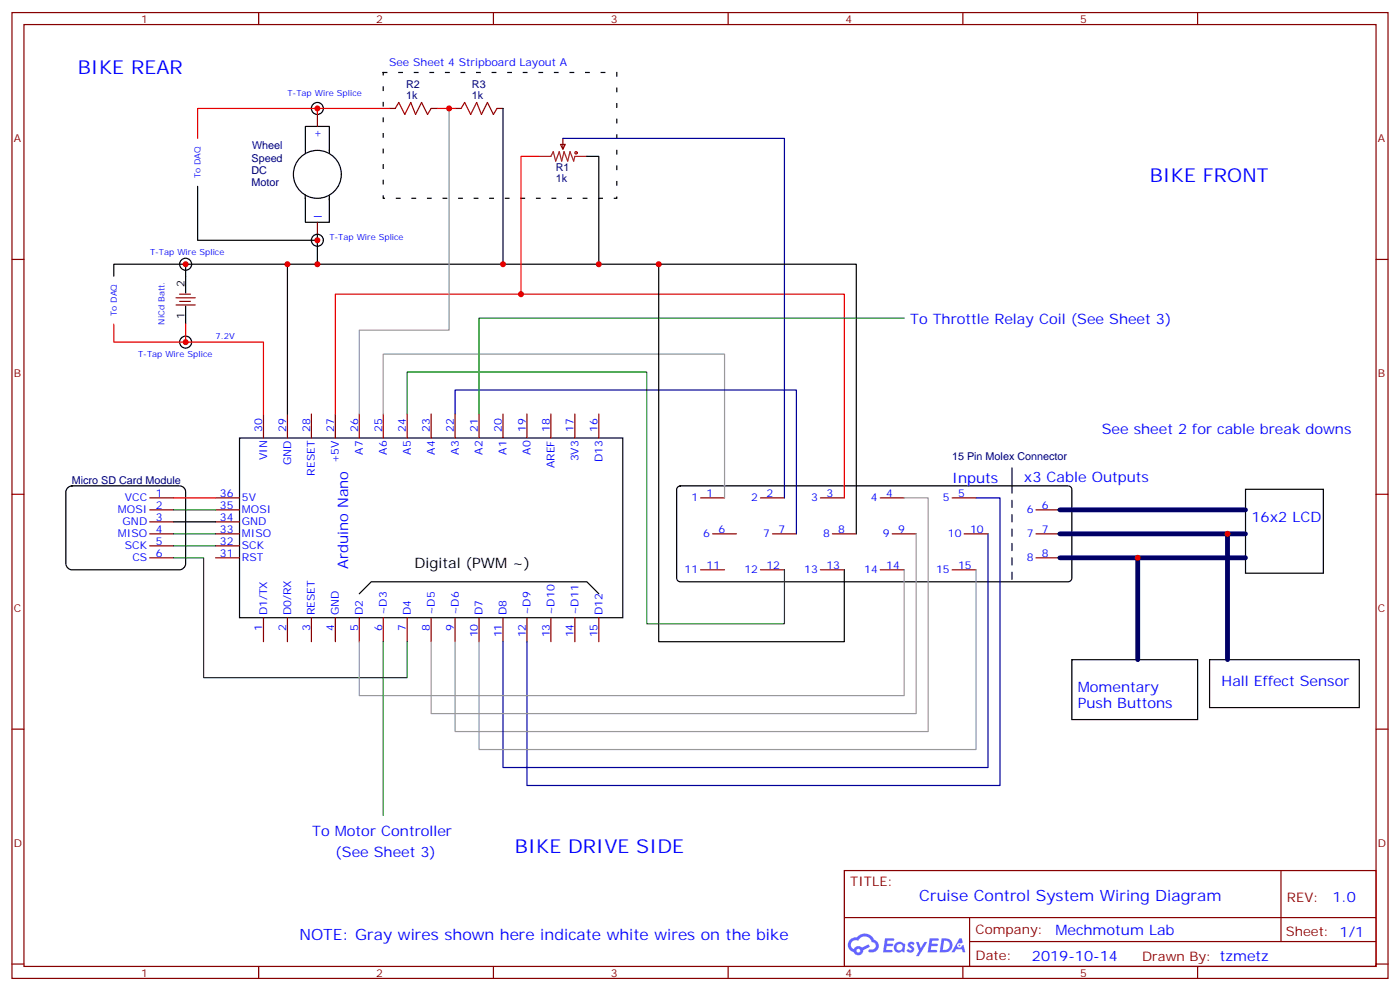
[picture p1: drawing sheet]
<svg xmlns="http://www.w3.org/2000/svg" width="412mm" height="292mm" viewBox="0 0 412 292" stroke-linecap="round" stroke-linejoin="round" font-family="sans-serif">
<g fill="none" stroke="#000" stroke-width=".35">
<path d="M298.1 137.8v5.3M366.9 144.1h22.9v24.6h-22.9zM315.7 194.2h37.1v17.6h-37.1zM356.3 194.2h44.1v14.1h-44.1z"/>
<circle cx="93.5" cy="31.9" r="1.76"/>
<circle cx="54.7" cy="77.8" r="1.76"/>
<circle cx="93.5" cy="70.7" r="1.76"/>
<circle cx="54.7" cy="100.7" r="1.76"/>
</g>
<path d="M112.9 21.3h68.8v37.1h-68.8z" fill="none" stroke="#000" stroke-width=".35" stroke-dasharray="1.1 3.5"/>
<g fill="none" stroke="#870000" stroke-width=".35">
<path d="M3.5 3.7h405.4v284.3h-405.4zM7.1 7.2h398.2v277.3h-398.2zM76.2 3.7v3.5M145.3 3.7v3.5M214.5 3.7v3.5M283.6 3.7v3.5M352.8 3.7v3.5M3.5 76.4h3.6M405.3 76.4h3.6M3.5 145.5h3.6M405.3 145.5h3.6M3.5 214.7h3.6"/>
<path d="M405.3 214.7h3.6M248.7 256.3h156.6v28.2h-156.6zM377.3 256.3v20.9M248.7 270.1h156.5M285.6 277.2h119.6M285.6 270.1v14.2M3.5 283.8h3.6M76.2 284.5v3.5M145.3 284.5v3.5M214.5 284.5v3.5M283.6 284.5v3.5M352.8 284.5v3.5"/>
<path d="M405.3 283.8h3.6"/>
</g>
<g fill="#5487ff">
<path d="M267.7 277.5a1.22 1.22 0 0 1 1.7 .2l-.4 .6a.47 .47 0 0 0-.3-.4 .47 .47 0 0 0-.5 .2l.1 .2a1.14 1.14 0 0 1 .8 1.8 1.14 1.14 0 0 1-1.9 0l-.2-.2 .5-.6 .7 .5a.29 .29 0 0 0 .3-.3 .29 .29 0 0 0-.2-.3 1.04 1.04 0 0 1-.6-1.7z"/>
<path d="M260.7 276.2h2.4l.3 .2-.2 .5-1.8 .1-.1 .8h1.5l.3 .4-.3 .4h-1.6l-.2 1.1h1.7l.2 .3-.2 .3-2.6 .1z"/>
<path d="M273.8 276.2h2.4l.3 .2-.1 .5-1.8 .1-.2 .8h1.6l.3 .4-.4 .4-1.6-.1-.1 1.1 1.7 .1 .2 .3-.2 .3-2.6 .1z"/>
<path d="M282.6 276.2h.7l.3 1.3-.6 .3a.69 .69 0 0 0-1 .3 .69 .69 0 0 0 .4 .9 .69 .69 0 0 0 .9-.6l.5-.2 .6 2.2h-.8l-.2-.9h-1.8l-.5 .9h-.8z"/>
<path d="M269.8 277.3h.8l.6 1.8 1.1-1.8h.9l-2.6 4.2h-.8l.9-1.5z"/>
<path d="M277.4 276.2l-.6 4.2h1.3a2.11 2.11 0 0 0 2.5-2.1 2.11 2.11 0 0 0-2.5-2.1zM278.1 277a1.39 1.39 0 0 1 1.7 1.4 1.39 1.39 0 0 1-1.8 1.2h-.3z"/>
<path d="M263.7 277.8a1.54 1.54 0 0 0-.1 2.2 1.54 1.54 0 0 0 2.2 .1l.6 .3 .3-2.3-.2-.3h-.4a1.49 1.49 0 0 0-2.4 0zM264 278.8a.94 .94 0 0 1 1.8 0 .94 .94 0 0 1-1.8 0z"/>
<path d="M250.4 276.6a2.18 2.18 0 0 0 1.1 3.7 1.44 1.44 0 0 0 1.6 .9 1.44 1.44 0 0 0 1.2-1.4l2-1.1-.5-.7-1.9 1a1.47 1.47 0 0 0-2.4 .4 1.39 1.39 0 0 1-.7-1.9 1.39 1.39 0 0 1 2-.5 2.12 2.12 0 0 1 2.2-1.3 2.12 2.12 0 0 1 1.9 1.7 1.14 1.14 0 0 1 1.1 1.4 1.14 1.14 0 0 1-1.7 .7 .43 .43 0 0 0-.5 .4 .43 .43 0 0 0 .4 .5 1.98 1.98 0 0 0 2.5-1.2 1.98 1.98 0 0 0-1.2-2.6 3.1 3.1 0 0 0-5.3-.6l-.9 .1zM252.3 279.9a.55 .55 0 0 1 1.1 0 .55 .55 0 0 1-1.1 0z"/>
<circle cx="282.6" cy="278.3" r=".26"/>
</g>
<g fill="none" stroke="#000" stroke-width=".35">
<path d="M148.2 31.9v45.9M58.2 54.9v15.8h35.3M89.9 57.4v1.1M90 58.4v7h7v-7M97 44.3v-7.1h-7v8M97 44.1v1M97 57.6v1.3M172.9 46h3.5v31.8M54.7 77.8h30M93.5 69v8.8M194 77.8v111.1h54.7v-21.2M33.5 81.3v-3.5h21.2v8.5"/>
<path d="M54.7 90.1v5.3M70.6 128.9h112.8v53h-112.8zM84.7 121.9v-44.1h167.5v79.4M20 143.6l1.2-.5h31.7a1.76 1.76 0 0 1 1.8 1.7v21.2a1.89 1.89 0 0 1-1.8 1.7h-31.7a1.89 1.89 0 0 1-1.8-1.7v-21.2zM51.2 153.6h12.3M199.6 143.5l.8-.4h114.6l.5 .4 .2 .6v26.4l-.4 .6-.6 .2-114.7-.1-.5-.4-.2-.6v-26.1zM105.8 174.8l3.6-3.5h63.5l3.5 3.5"/>
<circle cx="93.5" cy="51.3" r="7.1"/>
</g>
<g fill="none" stroke="#870000" stroke-width=".35">
<path d="M93.5 33.7v3.5M114.7 31.9h1.7M127 31.9h1.8M134.1 31.9h1.7M146.4 31.9h1.8M165.1 42.5h1.4l-.7 1.4zM165.8 40.7v3.2M93.5 65.4v3.6M51.9 89.8h5.6M51.9 87.7h5.6M52.9 88.7h3.2M52.9 86.6h3.2"/>
<path d="M77.6 121.9v7M84.7 121.9v7M91.7 121.9v7M98.8 121.9v7M105.8 121.9v7M112.9 121.9v7M119.9 121.9v7M127 121.9v7M134.1 121.9v7M141.1 121.9v7M148.2 121.9v7M155.2 121.9v7"/>
<path d="M162.3 121.9v7M169.3 121.9v7M176.4 121.9v7M44.1 157.2h7.1M44.1 153.6h7.1M44.1 150.1h7.1M44.1 146.6h7.1M63.5 157.2h7.1M63.5 153.6h7.1M63.5 150.1h7.1M63.5 146.6h7.1M206.4 146.6h7"/>
<path d="M209.9 157.2h7.1M224 146.6h7.1M227.5 157.2h7.1M241.7 146.6h7M245.2 157.2h7M259.3 146.6h7M262.8 157.2h7.1M280.5 146.6h7M284 157.2h7M305.2 157.2h7M305.2 150.1h7M44.1 164.2h7.1"/>
<path d="M44.1 160.7h7.1M63.5 164.2h7.1M63.5 160.7h7.1M206.4 167.7h7M224 167.7h7.1M241.7 167.7h7M259.3 167.7h7M280.5 167.7h7M305.2 164.2h7M77.6 181.9v7M84.7 181.9v7M91.7 181.9v7"/>
<path d="M98.8 181.9v7M105.8 181.9v7M112.9 181.9v7M119.9 181.9v7M127 181.9v7M134.1 181.9v7M141.1 181.9v7M148.2 181.9v7M155.2 181.9v7M162.3 181.9v7M169.3 181.9v7M176.4 181.9v7"/>
</g>
<path d="M158.7 46h3.6l.7-1.4 .7 2.8 1-2.8 .8 2.8 .7-2.8 1 2.8 .7-2.8 1.1 2.8 .3-1.4h3.6" fill="none" stroke="#8c2424" stroke-width=".35"/>
<g fill="none" stroke="#a10000" stroke-width=".35">
<path d="M116.4 31.9l1.1-1.7 1.7 3.5 1.8-3.5 1.4 3.5 1.8-3.5 1.7 3.5 1.1-1.8M135.8 31.9l1.1-1.7 1.7 3.5 1.8-3.5 1.4 3.5 1.8-3.5 1.7 3.5 1.1-1.8"/>
<circle cx="169.7" cy="45" r=".35"/>
</g>
<path d="M298.1 143.1v28.2" fill="none" stroke="#000" stroke-width=".35" stroke-dasharray="2.1 2.1"/>
<path d="M93.5 31.9h-35.3v8.8M114.7 31.9h-21.2v1.8M128.8 31.9h5.3M158.7 46h-5.2v40.6M33.5 95.4v5.3h21.2M54.7 95.4v5.3h22.9v21.2M98.8 121.9v-35.3h149.9v60M51.2 146.6h12.3" fill="none" stroke="#f00" stroke-width=".35"/>
<path d="M266.3 93.7h-125.2v28.2M119.9 121.9v-12.4h70.6v74.1h40.6v-15.9M51.2 150.1h12.3M51.2 157.2h12.3M51.2 164.2h8.8v35.3h59.9v-10.6M51.2 160.7h12.3M112.9 188.9v51.2" fill="none" stroke="#008700" stroke-width=".35"/>
<path d="M165.8 40.7h65.3v105.9M134.1 121.9v-7.1h100.5v42.4M287.5 146.6h7.1v84.6h-139.4v-42.3M291 157.2v68.8h-142.8v-37.1" fill="none" stroke="#009" stroke-width=".35"/>
<path d="M132.3 31.9v65.3h-26.5v24.7M112.9 121.9v-17.7h100.5v42.4M266.3 146.6h7.1v68.8h-139.3v-26.5M269.9 157.2v52.9h-142.9v-21.2M266.3 167.7v37.1h-160.5v-15.9M287.5 167.7v53h-146.4v-31.8" fill="none" stroke="#999" stroke-width=".35"/>
<path d="M312.2 150.1h54.7z" fill="#000" stroke="#006" stroke-width="1.4"/>
<path d="M312.2 157.2h54.7M361.6 157.2v37M312.2 164.2h54.7M335.1 164.2v30" fill="none" stroke="#006" stroke-width="1.4"/>
<g fill="#c00">
<circle cx="335.1" cy="164.2" r=".88"/>
<circle cx="361.6" cy="157.2" r=".88"/>
<circle cx="93.5" cy="70.7" r=".88"/>
<circle cx="54.7" cy="77.8" r=".88"/>
<circle cx="148.2" cy="77.8" r=".88"/>
<circle cx="54.7" cy="100.7" r=".88"/>
<circle cx="153.5" cy="86.6" r=".88"/>
<circle cx="176.4" cy="77.8" r=".88"/>
<circle cx="194" cy="77.8" r=".88"/>
<circle cx="93.5" cy="77.8" r=".88"/>
<circle cx="93.5" cy="31.9" r=".88"/>
<circle cx="132.3" cy="31.9" r=".88"/>
<circle cx="84.7" cy="77.8" r=".88"/>
</g>
<g font-size="5.6" fill="#00f">
<text x="22.9" y="21.7">BIKE REAR</text>
<text x="338.7" y="53.4">BIKE FRONT</text>
<text x="151.7" y="251">BIKE DRIVE SIDE</text>
</g>
<g font-size="4.6" fill="#00f">
<text x="270.8" y="265.3">Cruise Control System Wiring Diagram</text>
<text x="88.2" y="276.6">NOTE: Gray wires shown here indicate white wires on the bike</text>
</g>
<g font-size="4.2" fill="#00f">
<text x="268.1" y="95.4">To Throttle Relay Coil (See Sheet 3)</text>
<text x="324.6" y="127.9">See sheet 2 for cable break downs</text>
<text x="280.5" y="142">Inputs</text>
<text x="301.6" y="142">x3 Cable Outputs</text>
<text x="368.7" y="153.6">16x2 LCD</text>
<text x="102.5" y="167.5" transform="rotate(-90 102.5 167.5)">Arduino Nano</text>
<text x="317.5" y="203.8">Momentary</text>
<text x="359.8" y="202">Hall Effect Sensor</text>
<text x="317.5" y="208.3">Push Buttons</text>
<text x="92" y="246.1">To Motor Controller</text>
<text x="98.8" y="252.4">(See Sheet 3)</text>
<text x="392.5" y="265.6">1.0</text>
<text x="310.9" y="275.1">Mechmotum Lab</text>
<text x="304" y="282.9">2019-10-14</text>
</g>
<text font-size="4.2" x="122.1" y="167.2">Digital (PWM ~)</text>
<g font-size="3.9" fill="#800">
<text x="250.5" y="260.9">TITLE:</text>
<text x="379.1" y="265.6">REV:</text>
<text x="287.4" y="275.1">Company:</text>
<text x="378.7" y="275.7">Sheet: 1/1</text>
<text x="287.4" y="282.8">Date:</text>
<text x="336.4" y="282.8">Drawn By: tzmetz</text>
</g>
<g font-size="3.2" fill="#800">
<text x="41.6" y="6.7">1</text>
<text x="110.8" y="6.7">2</text>
<text x="179.9" y="6.7">3</text>
<text x="249.1" y="6.7">4</text>
<text x="318.2" y="6.7">5</text>
<text x="4.1" y="41.8">A</text>
<text x="405.9" y="41.8">A</text>
<text x="4.1" y="110.9">B</text>
<text x="405.9" y="110.9">B</text>
<text x="4.1" y="180.1">C</text>
<text x="405.9" y="180.1">C</text>
<text x="4.1" y="249.2">D</text>
<text x="405.9" y="249.2">D</text>
<text x="41.6" y="287.5">1</text>
<text x="110.8" y="287.5">2</text>
<text x="179.9" y="287.5">3</text>
<text x="249.1" y="287.5">4</text>
<text x="318.2" y="287.5">5</text>
</g>
<g font-size="3.2" fill="#00f">
<text x="114.7" y="19.4">See Sheet 4 Stripboard Layout A</text>
<text x="94.5" y="40.5" transform="rotate(-90 94.5 40.5)">+</text>
<text x="94.8" y="64.3" transform="rotate(-90 94.8 64.3)">l</text>
<text x="77.3" y="127.2" transform="rotate(-90 77.3 127.2)">30</text>
<text x="84.3" y="127.2" transform="rotate(-90 84.3 127.2)">29</text>
<text x="91.4" y="127.2" transform="rotate(-90 91.4 127.2)">28</text>
<text x="98.4" y="127.2" transform="rotate(-90 98.4 127.2)">27</text>
<text x="105.5" y="127.2" transform="rotate(-90 105.5 127.2)">26</text>
<text x="112.5" y="127.2" transform="rotate(-90 112.5 127.2)">25</text>
<text x="119.6" y="127.2" transform="rotate(-90 119.6 127.2)">24</text>
<text x="126.6" y="127.2" transform="rotate(-90 126.6 127.2)">23</text>
<text x="133.7" y="127.2" transform="rotate(-90 133.7 127.2)">22</text>
<text x="140.8" y="127.2" transform="rotate(-90 140.8 127.2)">21</text>
<text x="147.8" y="127.2" transform="rotate(-90 147.8 127.2)">20</text>
<text x="154.9" y="127.2" transform="rotate(-90 154.9 127.2)">19</text>
<text x="161.9" y="127.2" transform="rotate(-90 161.9 127.2)">18</text>
<text x="169" y="127.2" transform="rotate(-90 169 127.2)">17</text>
<text x="176" y="127.2" transform="rotate(-90 176 127.2)">16</text>
<text x="78.7" y="135.5" transform="rotate(-90 78.7 135.5)">VIN</text>
<text x="85.7" y="136.9" transform="rotate(-90 85.7 136.9)">GND</text>
<text x="99.8" y="136.4" transform="rotate(-90 99.8 136.4)">+5V</text>
<text x="106.9" y="133.8" transform="rotate(-90 106.9 133.8)">A7</text>
<text x="113.9" y="133.8" transform="rotate(-90 113.9 133.8)">A6</text>
<text x="121" y="133.8" transform="rotate(-90 121 133.8)">A5</text>
<text x="128.1" y="133.8" transform="rotate(-90 128.1 133.8)">A4</text>
<text x="135.1" y="133.8" transform="rotate(-90 135.1 133.8)">A3</text>
<text x="142.2" y="133.8" transform="rotate(-90 142.2 133.8)">A2</text>
<text x="149.2" y="133.8" transform="rotate(-90 149.2 133.8)">A1</text>
<text x="156.3" y="133.8" transform="rotate(-90 156.3 133.8)">A0</text>
<text x="163.3" y="137.9" transform="rotate(-90 163.3 137.9)">AREF</text>
<text x="170.4" y="135.8" transform="rotate(-90 170.4 135.8)">3V3</text>
<text x="177.4" y="136.1" transform="rotate(-90 177.4 136.1)">D13</text>
<text x="92.8" y="140" transform="rotate(-90 92.8 140)">RESET</text>
<text x="36.8" y="147.6">VCC</text>
<text x="45.9" y="146.2">1</text>
<text x="45.9" y="149.8">2</text>
<text x="64.8" y="149.8">35</text>
<text x="64.8" y="146.2">36</text>
<text x="71.3" y="147.6">5V</text>
<text x="203.7" y="147.6">1</text>
<text x="208.1" y="146.2">1</text>
<text x="221.3" y="147.6">2</text>
<text x="225.8" y="146.2">2</text>
<text x="238.9" y="147.6">3</text>
<text x="243.4" y="146.2">3</text>
<text x="256.6" y="147.6">4</text>
<text x="261.1" y="146.2">4</text>
<text x="277.7" y="147.6">5</text>
<text x="282.2" y="146.2">5</text>
<text x="306.9" y="149.8">6</text>
<text x="34.7" y="151.2">MOSI</text>
<text x="36.1" y="154.7">GND</text>
<text x="45.9" y="153.3">3</text>
<text x="64.8" y="153.3">34</text>
<text x="71.3" y="154.7">GND</text>
<text x="71.3" y="151.2">MOSI</text>
<text x="302.4" y="151.2">6</text>
<text x="34.7" y="158.2">MISO</text>
<text x="36.8" y="161.7">SCK</text>
<text x="45.9" y="156.8">4</text>
<text x="45.9" y="160.3">5</text>
<text x="64.8" y="160.3">32</text>
<text x="64.8" y="156.8">33</text>
<text x="71.3" y="161.7">SCK</text>
<text x="71.3" y="158.2">MISO</text>
<text x="207.2" y="158.2">6</text>
<text x="211.7" y="156.8">6</text>
<text x="224.8" y="158.2">7</text>
<text x="229.3" y="156.8">7</text>
<text x="242.5" y="158.2">8</text>
<text x="246.9" y="156.8">8</text>
<text x="260.1" y="158.2">9</text>
<text x="264.6" y="156.8">9</text>
<text x="279.2" y="158.2">10</text>
<text x="285.8" y="156.8">10</text>
<text x="302.4" y="158.2">7</text>
<text x="306.9" y="156.8">7</text>
<text x="39" y="165.3">CS</text>
<text x="45.9" y="163.9">6</text>
<text x="64.8" y="163.9">31</text>
<text x="71.3" y="165.3">RST</text>
<text x="208.1" y="167.4">11</text>
<text x="225.8" y="167.4">12</text>
<text x="243.4" y="167.4">13</text>
<text x="261.1" y="167.4">14</text>
<text x="282.2" y="167.4">15</text>
<text x="302.4" y="165.3">8</text>
<text x="306.9" y="163.9">8</text>
<text x="201.6" y="168.8">11</text>
<text x="219.3" y="168.8">12</text>
<text x="236.9" y="168.8">13</text>
<text x="254.6" y="168.8">14</text>
<text x="275.7" y="168.8">15</text>
<text x="77.3" y="185.6" transform="rotate(-90 77.3 185.6)">1</text>
<text x="78.7" y="181.2" transform="rotate(-90 78.7 181.2)">D1/TX</text>
<text x="84.3" y="185.6" transform="rotate(-90 84.3 185.6)">2</text>
<text x="85.7" y="181.2" transform="rotate(-90 85.7 181.2)">D0/RX</text>
<text x="91.4" y="185.6" transform="rotate(-90 91.4 185.6)">3</text>
<text x="92.8" y="181.2" transform="rotate(-90 92.8 181.2)">RESET</text>
<text x="98.4" y="185.6" transform="rotate(-90 98.4 185.6)">4</text>
<text x="99.8" y="181.2" transform="rotate(-90 99.8 181.2)">GND</text>
<text x="105.5" y="185.6" transform="rotate(-90 105.5 185.6)">5</text>
<text x="106.9" y="181.2" transform="rotate(-90 106.9 181.2)">D2</text>
<text x="112.5" y="185.6" transform="rotate(-90 112.5 185.6)">6</text>
<text x="113.9" y="181.2" transform="rotate(-90 113.9 181.2)">~D3</text>
<text x="119.6" y="185.6" transform="rotate(-90 119.6 185.6)">7</text>
<text x="121" y="181.2" transform="rotate(-90 121 181.2)">D4</text>
<text x="126.6" y="185.6" transform="rotate(-90 126.6 185.6)">8</text>
<text x="128.1" y="181.2" transform="rotate(-90 128.1 181.2)">~D5</text>
<text x="133.7" y="185.6" transform="rotate(-90 133.7 185.6)">9</text>
<text x="135.1" y="181.2" transform="rotate(-90 135.1 181.2)">~D6</text>
<text x="142.2" y="181.2" transform="rotate(-90 142.2 181.2)">D7</text>
<text x="149.2" y="181.2" transform="rotate(-90 149.2 181.2)">D8</text>
<text x="156.3" y="181.2" transform="rotate(-90 156.3 181.2)">~D9</text>
<text x="163.3" y="181.2" transform="rotate(-90 163.3 181.2)">~D10</text>
<text x="170.4" y="181.2" transform="rotate(-90 170.4 181.2)">~D11</text>
<text x="177.4" y="181.2" transform="rotate(-90 177.4 181.2)">D12</text>
<text x="140.8" y="187.7" transform="rotate(-90 140.8 187.7)">10</text>
<text x="147.8" y="187.7" transform="rotate(-90 147.8 187.7)">11</text>
<text x="154.9" y="187.7" transform="rotate(-90 154.9 187.7)">12</text>
<text x="161.9" y="187.7" transform="rotate(-90 161.9 187.7)">13</text>
<text x="169" y="187.7" transform="rotate(-90 169 187.7)">14</text>
<text x="176" y="187.7" transform="rotate(-90 176 187.7)">15</text>
</g>
<g font-size="3.2" fill="#000080">
<text x="119.6" y="29.1">1k</text>
<text x="119.6" y="25.9">R2</text>
<text x="139" y="29.1">1k</text>
<text x="139" y="25.9">R3</text>
<text x="74.1" y="47.8">Speed</text>
<text x="74.3" y="43.9">Wheel</text>
<text x="74.1" y="51.3">DC</text>
<text x="163.7" y="53.4">1k</text>
<text x="163.7" y="50.3">R1</text>
<text x="74.1" y="54.9">Motor</text>
<text x="280.5" y="135.5">15 Pin Molex Connector</text>
<text x="21.2" y="142.5">Micro SD Card Module</text>
</g>
<g font-size="3.2">
<text x="54.3" y="84.5" transform="rotate(-90 54.3 84.5)">2</text>
<text x="54.3" y="93.9" transform="rotate(-90 54.3 93.9)">1</text>
</g>
<g font-size="2.5" fill="#00f">
<text x="84.7" y="28.4">T-Tap Wire Splice</text>
<text x="59.1" y="52.5" transform="rotate(-90 59.1 52.5)">To DAQ</text>
<text x="97" y="70.7">T-Tap Wire Splice</text>
<text x="44.2" y="75.1">T-Tap Wire Splice</text>
<text x="34.4" y="93" transform="rotate(-90 34.4 93)">To DAQ</text>
<text x="48.5" y="95.6" transform="rotate(-90 48.5 95.6)">NiCd Batt.</text>
<text x="63.5" y="99.8">7.2V</text>
<text x="40.7" y="105.1">T-Tap Wire Splice</text>
</g>
</svg>
